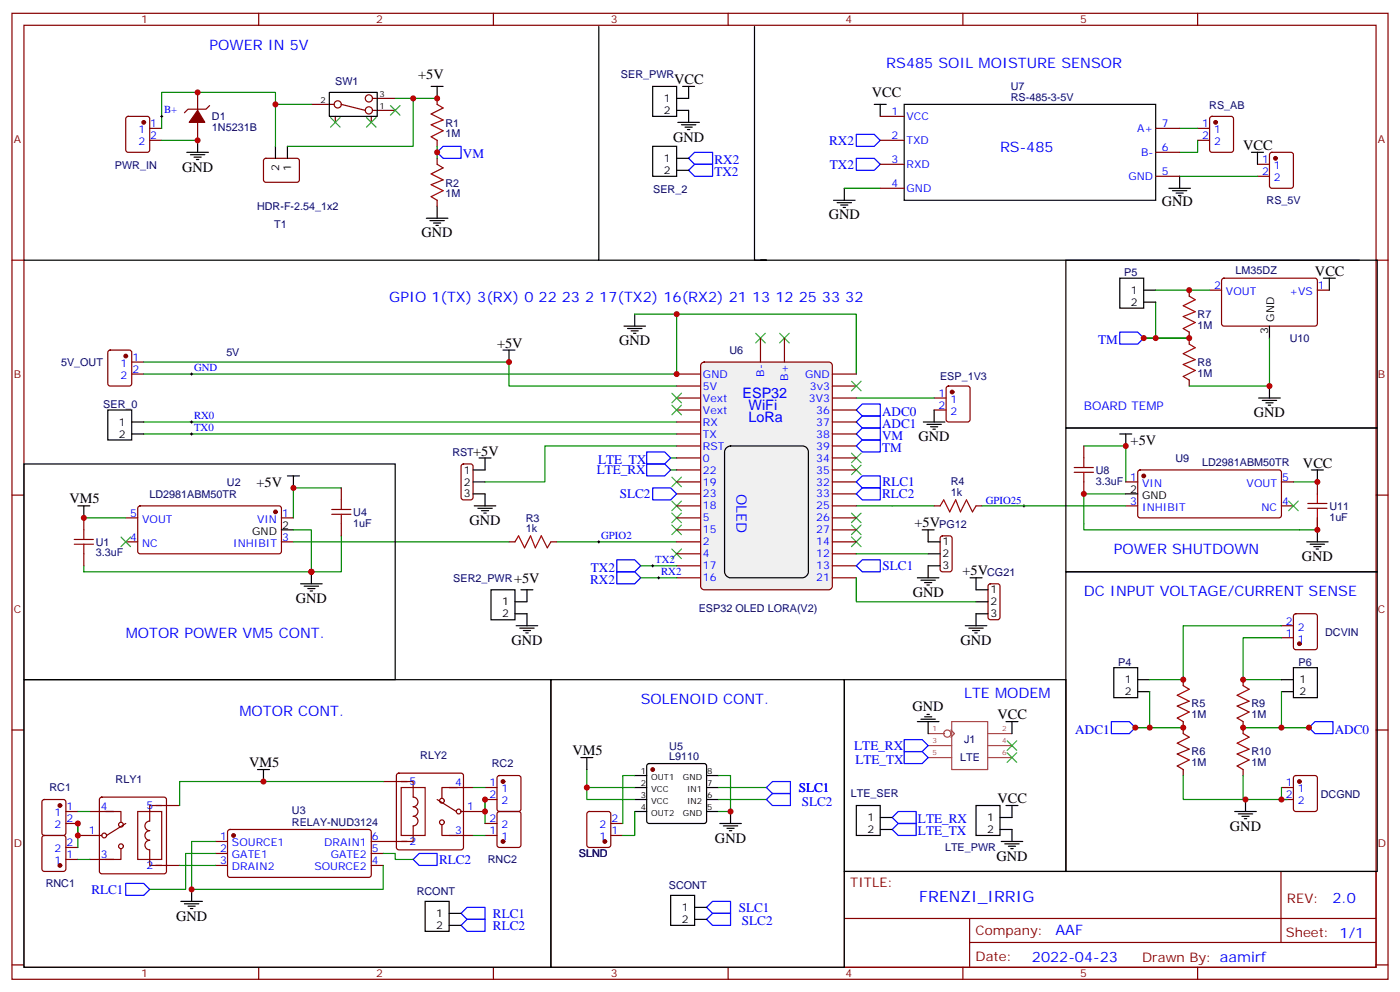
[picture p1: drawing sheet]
<svg xmlns="http://www.w3.org/2000/svg" width="412mm" height="292mm" viewBox="0 0 412 292" stroke-linecap="round" stroke-linejoin="round" font-family="sans-serif">
<g fill="none" stroke="#870000" stroke-width=".35">
<path d="M3.5 3.9h405.4v284.4h-405.4zM7.1 7.4h398.2v277.3h-398.2zM76.2 3.9v3.5M145.3 3.9v3.5M214.5 3.9v3.5M283.6 3.9v3.5M352.8 3.9v3.5M37.3 34.5l.4-.2h5.7l.6 .4 .1 9.4-.5 .7h-5.9l-.6-.4-.1-9.4zM44.1 37.8h3.5M352.8 37.8h3.5M356.5 34.5l.5-.2h5.7l.6 .4 .1 9.4-.5 .7h-5.9l-.6-.4-.1-9.4zM44.1 41.3h3.5"/>
<path d="M352.8 41.3h3.5M370.4 48.4h3.5M370.4 51.9h3.5M374.2 45l.4-.2h5.7l.6 .5 .1 9.4-.5 .7h-5.9l-.6-.4-.1-9.5zM3.5 76.6h3.6M405.3 76.6h3.6M32 103.3l.5-.3h5.6l.7 .5v9.4l-.5 .7h-5.8l-.7-.4-.1-9.4zM38.8 106.6h3.5M38.8 110.1h3.5M275.2 117.2h3.5M278.9 113.8l.5-.2h5.6l.7 .5 .1 9.4-.5 .7h-5.9l-.7-.4v-9.5zM136.1 136.8l.4-.2h2.1l.7 .4v9.4l-.4 .7h-2.4l-.6-.4-.1-9.4z"/>
<path d="M275.2 120.7h3.5M3.5 145.7h3.6M149.9 159.5h1.8M162.3 159.5h1.7M275.2 148.9h1.7M287.5 148.9h1.8M405.3 145.7h3.6M377.5 187.7h3.5M377.5 184.2h3.5M381.2 180.9l.5-.2h5.6l.7 .4 .1 9.4-.5 .7h-5.9l-.6-.4-.1-9.4zM3.5 214.9h3.6M348.5 200.1v1.7"/>
<path d="M348.5 212.4v3.5M366.2 200.1v1.7M366.2 212.4v3.5M405.3 214.9h3.6M173.1 239.1l.5-.2h5.6l.7 .4v9.4l-.4 .7h-5.9l-.7-.4v-9.4zM348.5 226.5v1.8M366.2 226.5v1.8M377.5 231.8h3.5M377.5 235.3h3.5M381.2 228.5l.5-.2h5.6l.7 .4 .1 9.5-.5 .6-5.9 .1-.6-.5-.1-9.4zM179.9 245.9h3.5M179.9 242.4h3.5"/>
<path d="M248.7 256.5h156.6v28.2h-156.6zM377.3 256.5v20.9M248.7 270.4h156.5M285.6 277.4h119.6M285.6 270.4v14.1M3.5 284h3.6M76.2 284.7v3.6M145.3 284.7v3.6M214.5 284.7v3.6M283.6 284.7v3.6M352.8 284.7v3.6M405.3 284h3.6"/>
</g>
<g fill="#870000" stroke="#870000" stroke-width=".35">
<circle cx="37" cy="104.8" r=".53"/>
<circle cx="42.3" cy="36" r=".53"/>
<circle cx="280.5" cy="115.4" r=".53"/>
<circle cx="375.7" cy="46.6" r=".53"/>
<circle cx="358.1" cy="36" r=".53"/>
<circle cx="192.3" cy="226.5" r=".53"/>
<circle cx="178.2" cy="247.7" r=".53"/>
<circle cx="382.8" cy="189.5" r=".53"/>
<circle cx="382.8" cy="230" r=".53"/>
</g>
<g fill="none" stroke="#000" stroke-width=".35">
<path d="M176.4 7.8v68.8h-169.3M222.2 7.8v68.8h178.2M127 25.4h3.5M128.8 25.4v3.6M199.7 36h6.3M200.7 36.7h4.3M201.8 37.4h2.1M202.5 38.1h.7M202.8 32.5v3.5M55 44.8h6.4M56.1 45.5h4.2M57.1 46.2h2.2"/>
<path d="M57.9 47h.7M58.2 41.3v3.5M125.6 64.2h6.3M126.6 64.9h4.3M127.7 65.7h2.1M128.4 66.4h.7M128.8 60.7v3.5M176.4 76.6h49.4h-1.8M183.8 96h6.3M184.9 96.7h4.2M185.9 97.4h2.1M186.6 98.1h.7"/>
<path d="M187 92.5v3.5M148.2 103h3.5M149.9 103v3.6M141.1 134.8h3.5M142.9 134.8v3.5h-3.6M272 124.2h6.3M273 124.9h4.3M274.1 125.6h2.1M274.8 126.3h.7M275.2 120.7v3.5M139.3 141.9h3.6M139.3 145.4h3.6v3.5"/>
<path d="M139.7 148.9h6.3M140.8 149.6h4.2M141.8 150.3h2.1M142.5 151h.7M187 228.3h3.5M187 231.8h3.5M187 235.3h3.5M187 238.9h3.5M190.7 225l.5-.2h16.2l.5 .2 .2 .5v16.2l-.2 .5-.5 .2h-16.2l-.5-.2-.2-.5v-16.2zM208.1 228.3h3.6M208.1 231.8h3.6M208.1 235.3h3.6"/>
<path d="M208.1 238.9h3.6M363.7 238.9h6.4M364.8 239.6h4.2M366.9 235.3v3.6M365.8 240.3h2.1M366.5 241h.7"/>
</g>
<g fill="none" stroke="#008700" stroke-width=".35">
<path d="M88.2 30.7h-7.1v-3.5h-33.5v10.6M47.6 41.3h10.6M187 92.5h12.3v17.6h-157M199.3 92.5h52.9v17.6M42.3 106.6h107.6v7h49.4M252.2 117.2h23M42.3 124.2h157M42.3 127.7h157M197.6 138.3h1.7M197.6 134.8h1.7M199.3 131.3h-38.8v10.6h-17.6M164 159.5h35.3"/>
<path d="M252.2 148.9h23M377.5 187.7h-11.3v12.4h11.3M172.9 226.5v5.3h14.1M172.9 231.8v3.5h14.1M187 228.3h-3.6v14.1M187 238.9v7h-3.6M377.5 231.8v3.5"/>
</g>
<g fill="none" stroke="#a64a4a" stroke-width=".35">
<path d="M273.4 215.9h4.8M273.4 219.5h6.9M280.1 214.9l1.1 1-1.1 1.1M280.3 212.4h10.6v14.1h-10.6zM291.2 215.9h6.9M291.2 219.5h6.9M273.4 223h6.9M291.2 223h6.9"/>
<circle cx="279" cy="215.9" r="1.06"/>
</g>
<g fill="none" stroke="#3c3" stroke-width=".35">
<path d="M222.6 98.1l2.8 2.8M225.4 98.1l-2.8 2.8M229.7 98.1l2.8 2.8M232.5 98.1l-2.8 2.8M250.8 133.4l2.8 2.8M250.8 136.9l2.8 2.8M253.6 133.4l-2.8 2.8M253.6 136.9l-2.8 2.8M197.9 147.5l2.8 2.8M197.9 151l2.8 2.8M197.9 154.6l2.8 2.8M197.9 140.4l2.8 2.9"/>
<path d="M200.7 147.5l-2.8 2.8M200.7 151l-2.8 2.8M200.7 154.6l-2.8 2.8M200.7 140.4l-2.8 2.9M250.8 151l2.8 2.8M250.8 154.6l2.8 2.8M250.8 158.1l2.8 2.8M253.6 151l-2.8 2.8M253.6 154.6l-2.8 2.8M253.6 158.1l-2.8 2.8M197.9 161.6l2.8 2.8M200.7 161.6l-2.8 2.8"/>
<path d="M296.7 218.1l2.8 2.8M299.5 218.1l-2.8 2.8M296.7 221.6l2.8 2.8M299.5 221.6l-2.8 2.8"/>
</g>
<path d="M204.6 44.8h5.3v3.6h-5.3l-1.8-1.8zM204.6 48.4h5.3v3.5h-5.3l-1.8-1.8zM254 118.9h5.3v3.5h-5.3l-1.8-1.7zM190.5 136.6h5.3l1.8 1.7-1.8 1.8h-5.3zM254 126h5.3v3.5h-5.3l-1.8-1.8zM254 122.4h5.3v3.6h-5.3l-1.8-1.8zM181.7 164.8h5.3l1.7 1.7-1.7 1.8h-5.3zM181.7 168.3h5.3l1.7 1.8-1.7 1.7h-5.3zM327.4 212.4h5.3l1.7 1.8-1.7 1.7h-5.3zM387.3 212.4h5.3v3.5h-5.3l-1.7-1.7zM208.1 270.6l1.8-1.7h5.3v3.5h-5.3zM208.1 267.1l1.8-1.8h5.3v3.6h-5.3z" fill="none" stroke="#00f" stroke-width=".35"/>
<path d="M47.3 34.3h.7M47.6 33.9v.7M56.1 110.1h.7M56.4 109.7v.8M56.1 124.2h.7M56.1 127.7h.7M56.4 123.9v.7M56.4 127.4v.7M176 159.5h.7M176.4 159.1v.7M301.3 148.9h.7M301.6 148.6v.7" fill="none" stroke="#000" stroke-width=".29"/>
<path d="M151.7 159.5l1.1-1.8 1.7 3.6 1.8-3.6 1.4 3.6 1.8-3.6 1.7 3.6 1.1-1.8M276.9 148.9l1.1-1.8 1.8 3.6 1.7-3.6 1.4 3.6 1.8-3.6 1.8 3.6 1-1.8M348.5 201.8l1.8 1.1-3.5 1.7 3.5 1.8-3.5 1.4 3.5 1.8-3.5 1.7 1.7 1.1M348.5 215.9l1.8 1.1-3.5 1.8 3.5 1.7-3.5 1.4 3.5 1.8-3.5 1.8 1.7 1M366.2 201.8l1.7 1.1-3.5 1.7 3.5 1.8-3.5 1.4 3.5 1.8-3.5 1.7 1.8 1.1M366.2 215.9l1.7 1.1-3.5 1.8 3.5 1.7-3.5 1.4 3.5 1.8-3.5 1.8 1.8 1" fill="none" stroke="#a10000" stroke-width=".35"/>
<path d="M206.6 107l.8-.4h36.7l.9 .4 .2 .6v64.9l-.5 .9-.6 .2h-36.7l-.8-.5-.2-.6v-64.9z" fill="#f0f0f0" stroke="#870000" stroke-width=".35"/>
<g fill="none" stroke="#870000" stroke-width=".35">
<path d="M58.2 27.2v5.3M58.2 36v5.3M61.7 31.1l-1 1h-5.3l-1.1 1.1M91.7 30.7h6.7M98.8 34.3v1.7M100.5 30.7l7.1 1.8M109.4 34.3v1.7M109.7 32.5h6.7M109.7 29h6.7M128.8 29v1.7M259.3 34.3h7M340.4 37.8h7.1"/>
<path d="M77.8 46.8l.5-.2 9.5 .1 .4 .6-.1 5.9-.6 .5-9.5-.1-.4-.6v-5.7zM128.8 41.3v1.8M128.8 46.6v1.8M128.8 58.9v1.8M259.3 41.3h7M259.3 48.4h7M259.3 55.4h7M340.4 51.9h7.1M340.4 44.8h7.1M224 99.5v7.1M231.1 99.5v7.1M350.3 85.4v1.8"/>
<path d="M350.3 97.8v3.5M356.3 85.4h3.5M360.1 82.1l.4-.2h27.1l.5 .7-.1 13-.7 .4-27-.1-.5-.6v-12.7zM388.1 85.4h3.5M199.3 110.1h7.1M199.3 113.6h7.1M199.3 117.2h7.1M245.2 110.1h7M245.2 113.6h7M245.2 117.2h7M350.3 111.9v1.7M199.3 120.7h7.1"/>
<path d="M199.3 124.2h7.1M199.3 127.7h7.1M199.3 131.3h7.1M199.3 134.8h7.1M199.3 138.3h7.1M245.2 120.7h7M245.2 124.2h7M245.2 127.7h7M245.2 131.3h7M245.2 134.8h7M245.2 138.3h7M319.3 131.3v3.5"/>
<path d="M335.4 138.5l.4-.2 41.2 .1 .5 .6-.1 13-.6 .4h-41.2l-.5-.7v-12.7zM24.7 152.4v3.6M37 152.4h3.6M37 159.5h3.6M40.8 149.1l.5-.2 41.2 .1 .4 .6-.1 13-.6 .4h-41.2l-.4-.7v-12.7zM82.9 152.4h3.5M82.9 159.5h3.5M100.5 143.6v3.5M100.5 154.2v3.5M199.3 141.9h7.1M199.3 145.4h7.1M199.3 148.9h7.1"/>
<path d="M199.3 152.4h7.1M199.3 156h7.1M199.3 159.5h7.1M245.2 141.9h7M245.2 145.4h7M245.2 148.9h7M245.2 152.4h7M245.2 156h7M245.2 159.5h7M277.2 157.9l.4-.2h2.2l.6 .5 .1 9.4-.5 .7h-2.4l-.6-.5-.1-9.4zM319.3 141.9v3.5M331.6 141.9h3.5"/>
<path d="M331.6 148.9h3.5M377.5 141.9h3.5M377.5 148.9h3.5M388.1 141.9v3.5M388.1 152.4v3.6M24.7 163v3.5M199.3 163h7.1M199.3 166.5h7.1M199.3 170.1h7.1M245.2 163h7M245.2 166.5h7M245.2 170.1h7"/>
<path d="M291.3 172l.4-.2h2.2l.6 .5 .1 9.4-.5 .7h-2.4l-.6-.4-.1-9.5zM12.6 235.5l.5-.2h5.6l.6 .5 .1 9.4-.5 .7h-5.8l-.7-.4-.1-9.5zM19.4 238.9h3.5M26.5 238.9h7M29.5 234.8l.5-.2h18.3l.5 .2 .2 .5v21.2l-.2 .5-.5 .2h-18.3l-.5-.2-.2-.5v-21.2zM31 238.9h4.6v3.1M45.9 237.1h7M47.6 237.1h-3.5v4.6a1.41 1.41 0 0 0-1.4 1.4 1.41 1.41 0 0 0 1.4 1.4 1.41 1.41 0 0 0-1.4 1.4 1.41 1.41 0 0 0 1.4 1.4 1.41 1.41 0 0 0-1.4 1.4 1.41 1.41 0 0 0 1.4 1.5v4.5h3.5M112.9 230h7M117 227.8l.5-.2h18.3l.5 .2 .2 .5v21.1l-.2 .5-.5 .3h-18.3l-.5-.3-.2-.5v-21.1zM118.2 230h3.5v4.6a1.41 1.41 0 0 1 1.4 1.4 1.41 1.41 0 0 1-1.4 1.5 1.41 1.41 0 0 1 1.4 1.4 1.41 1.41 0 0 1-1.4 1.4 1.41 1.41 0 0 1 1.4 1.4 1.41 1.41 0 0 1-1.4 1.4v4.6h-3.5M128.8 235.3l5.6 3.6"/>
<path d="M132.3 231.8h7M134.8 231.8h-4.6v3.2M135.8 238.9h7.1M142.9 231.8h3.5M142.9 235.3h3.5M146.6 239.1l.5-.2h5.7l.6 .4 .1 9.4-.5 .7h-5.9l-.6-.4-.1-9.4zM146.6 228.5l.5-.2h5.7l.6 .4 .1 9.5-.5 .6-5.9 .1-.6-.5-.1-9.4zM12.6 246.1l.5-.2h5.6l.6 .5 .1 9.4-.5 .6-5.8 .1-.7-.5-.1-9.4zM19.4 253h3.5M19.4 242.4h3.5M19.4 249.4h3.5M22.9 245.9h7.1"/>
<path d="M26.5 253h7M35.6 249.8v3.2h-4.6M37 242.4l-5.6 3.5M45.9 254.7h7M63.5 247.7h3.5M63.5 251.2h3.5M63.5 254.7h3.5M67.3 244.4l.4-.2h41.2l.5 .7-.1 12.9-.6 .5-41.2-.1-.5-.6v-12.7zM109.4 247.7h10.5M109.4 251.2h3.5M109.4 254.7h3.5M130.2 242.7v3.2h4.6"/>
<path d="M132.3 245.9h7M142.9 245.9h3.5M142.9 242.4h3.5"/>
<circle cx="99.5" cy="30.7" r="1.06"/>
<circle cx="108.7" cy="29" r="1.06"/>
<circle cx="108.7" cy="32.5" r="1.06"/>
<circle cx="130.2" cy="235.7" r=".71"/>
<circle cx="135.1" cy="238.9" r=".71"/>
<circle cx="30.7" cy="245.9" r=".71"/>
<circle cx="35.6" cy="242.7" r=".71"/>
<circle cx="35.6" cy="249.1" r=".71"/>
<circle cx="130.2" cy="242" r=".71"/>
</g>
<g fill="none" stroke="#000" stroke-width=".35">
<path d="M97 27.2h14.1v7.1h-14.1zM192.3 25.4h7v8.9h-7zM199.3 32.5h3.5M201.1 25.4h3.5M202.8 25.4v3.6h-3.5M257.5 30.7h3.6M259.3 30.7v3.6M266.3 30.7h74.1v28.2h-74.1zM81.1 43.1v3.5M84.7 43.1v3.5M192.3 43.1h7v8.8h-7zM199.3 46.6h3.5"/>
<path d="M199.3 50.1h3.5M245.5 58.9h6.4M246.6 59.7h4.2M248.7 55.4v3.5M344.3 55.4h6.4M345.4 56.1h4.2M346.4 56.8h2.1M347.1 57.5h.7M347.5 51.9v3.5M368.7 44.8h3.5M370.4 44.8v3.6M247.6 60.4h2.2"/>
<path d="M248.4 61.1h.7M314 76.6h91.7v49.4h-91.7zM329.8 81.9h7.1v8.8h-7.1zM336.9 85.4h3.5M336.9 88.9h3.5M373.9 96v3.5M389.8 81.9h3.5M391.6 81.9v3.5M370.8 117.2h6.3M371.8 117.9h4.3M372.9 118.6h2.1M373.6 119.3h.7"/>
<path d="M373.9 113.6v3.6M7.1 136.6h109.3v63.5h-109.3zM31.7 120.7h7.1v8.8h-7.1zM38.8 127.7h3.5M38.8 124.2h3.5M214 131.8l1.2-.5h21.2a1.76 1.76 0 0 1 1.7 1.7v35.3a1.89 1.89 0 0 1-1.7 1.8h-21.2a1.89 1.89 0 0 1-1.8-1.8v-35.3zM314 126h91.7v42.3h-91.7zM329.8 127.7h3.6M331.6 127.7v3.6M386.3 138.3h3.5M388.1 138.3v3.6M22.9 148.9h3.6"/>
<path d="M24.7 148.9v3.5M82.9 156h3.5M84.7 140.1h3.5M86.4 140.1v3.5M271.6 156h3.6M273.4 156v3.5h3.5M331.6 145.4h3.5M384.9 159.5h6.3M388.1 156v3.5M88.5 171.8h6.4M89.6 172.5h4.2M90.7 173.2h2.1"/>
<path d="M91.4 174h.7M91.7 168.3v3.5M144.6 173.6h7.1v8.8h-7.1zM153.5 173.6h3.5M155.2 173.6v3.5h-3.5M270.2 170.1h6.4M271.3 170.8h4.2M272.3 171.5h2.2M273 172.2h.8M273.4 163h3.5M276.9 166.5h-3.5v3.6M285.8 170.1h3.5"/>
<path d="M287.5 170.1v3.5h3.5M287.5 177.1h3.5M314 168.3h91.7v88.2h-91.7zM385.9 160.2h4.3M387 160.9h2.1M387.7 161.6h.7M151.7 180.7h3.5v3.5M152 184.2h6.4M153.1 184.9h4.2M154.2 185.6h2.1M154.9 186.3h.7M284.3 184.2h6.4"/>
<path d="M285.4 184.9h4.2M286.5 185.6h2.1M287.2 186.3h.7M291 180.7h-3.5v3.5M328.1 196.5h7v8.9h-7zM381 196.5h7.1v8.9h-7.1zM7.1 200.1h155.2v84.6h-155.2zM162.3 200.1h86.4v84.6h-86.4zM248.7 200.1h65.3v56.4h-65.3zM270.2 212.4h6.4M271.3 211.7h4.2M272.3 211h2.2"/>
<path d="M273 210.3h.8M273.4 212.4v3.5M296.3 212.4h3.6M298.1 212.4v3.5M335.1 200.1h3.6M335.1 203.6h3.6M377.5 200.1h3.5M377.5 203.6h3.5M75.8 226.5h3.6M77.6 226.5v3.5M171.1 223h3.5M172.9 223v3.5"/>
<path d="M215.2 238.9v3.5M252.2 237.1h7.1v8.8h-7.1zM287.5 237.1h7.1v8.8h-7.1zM296.3 237.1h3.6M298.1 237.1v3.5h-3.5M212 242.4h6.4M213.1 243.1h4.2M214.1 243.8h2.2M214.8 244.5h.7M259.3 240.6h3.5M259.3 244.2h3.5M294.6 244.2h3.5v3.5"/>
<path d="M294.9 247.7h6.4M296 248.4h4.2M297 249.1h2.2M297.7 249.8h.7M53.3 265.3h6.3M54.3 266h4.3M55.4 266.7h2.1M56.1 267.4h.7M56.4 261.8v3.5M125.2 265.3h7.1v8.8h-7.1zM132.3 268.9h3.5M132.3 272.4h3.5"/>
<path d="M197.6 263.6h7v8.8h-7zM204.6 267.1h3.5M204.6 270.6h3.5"/>
</g>
<g fill="#870000" stroke="#870000" stroke-width=".35">
<path d="M58.2 32.5l2.1 3.5h-4.6z"/>
<circle cx="68.8" cy="245.9" r=".53"/>
<circle cx="336.9" cy="140.1" r=".53"/>
<circle cx="81.1" cy="150.7" r=".53"/>
<circle cx="17.6" cy="237.1" r=".53"/>
<circle cx="17.6" cy="254.7" r=".53"/>
<circle cx="148.2" cy="247.7" r=".53"/>
<circle cx="148.2" cy="230" r=".53"/>
</g>
<g fill="none" stroke="#00f" stroke-width=".35">
<path d="M252.2 39.5h5.3l1.8 1.8-1.8 1.8h-5.3zM130.5 43.1h5.3v3.5h-5.3l-1.7-1.8zM252.2 46.6h5.3l1.8 1.8-1.8 1.7h-5.3zM329.8 97.8h5.3l1.8 1.7-1.8 1.8h-5.3zM190.5 133h5.3l1.8 1.8-1.8 1.8h-5.3zM254 129.5h5.3v3.5h-5.3l-1.8-1.7zM192.3 143.6h5.3l1.7 1.8-1.7 1.7h-5.3zM254 143.6h5.3v3.5h-5.3l-1.8-1.7zM254 140.1h5.3v3.5h-5.3l-1.8-1.7zM254 164.8h5.3v3.5h-5.3l-1.8-1.8zM266.3 217.7h5.3l1.8 1.8-1.8 1.7h-5.3zM227.5 230h5.3v3.6h-5.3l-1.7-1.8z"/>
<path d="M227.5 233.6h5.3v3.5h-5.3l-1.7-1.8zM264.6 238.9h5.3v3.5h-5.3l-1.8-1.8zM266.3 221.2h5.3l1.8 1.8-1.8 1.8h-5.3zM123.5 251.2h5.3v3.5h-5.3l-1.8-1.7zM262.8 244.2l1.8-1.8h5.3v3.5h-5.3zM37 260h5.3l1.8 1.8-1.8 1.8h-5.3zM137.6 267.1h5.3v3.5h-5.3l-1.8-1.7zM137.6 270.6h5.3v3.5h-5.3l-1.8-1.7z"/>
</g>
<g fill="none" stroke="#a10000" stroke-width=".35">
<path d="M128.8 30.7l1.7 1.1-3.5 1.7 3.5 1.8-3.5 1.4 3.5 1.8-3.5 1.8 1.8 1M128.8 48.4l1.7 1-3.5 1.8 3.5 1.8-3.5 1.4 3.5 1.7-3.5 1.8 1.8 1M350.3 87.2l1.8 1-3.6 1.8 3.6 1.8-3.6 1.4 3.6 1.7-3.6 1.8 1.8 1.1M350.3 101.3l1.8 1-3.6 1.8 3.6 1.8-3.6 1.4 3.6 1.7-3.6 1.8 1.8 1.1M316.4 137.6h5.7M316.4 139h5.7M319.3 134.8v2.8M319.3 139v2.9M21.9 158.8h5.6M24.7 156v2.8M97.7 150h5.7M97.7 151.4h5.7"/>
<path d="M100.5 147.1v2.9M100.5 151.4v2.8M385.2 148.2h5.7M385.2 149.6h5.7M388.1 145.4v2.8M388.1 149.6v2.8M21.9 160.2h5.6M24.7 160.2v2.8"/>
</g>
<g fill="none" stroke="#008700" stroke-width=".35">
<path d="M81.1 30.7v12.4M88.2 30.7h3.5M116.4 29h12.4M121.7 29v14.1h-37M347.5 37.8h5.3M128.8 43.1v3.5M248.7 55.4h10.6M347.5 51.9h22.9M352.8 41.3v3.5h-5.3M336.9 99.5h13.4M340.4 85.4h15.9M340.4 88.9v10.6"/>
<path d="M373.9 99.5v14.1h-23.6M319.3 131.3h12.3v10.6M24.7 152.4h12.3M86.4 156h5.3v12.3h-67v-1.8M86.4 159.5h63.5M100.5 143.6h-14.1v8.8M100.5 157.7v10.6h-8.8M289.3 148.9h42.3M331.6 145.4h-12.3v10.6h68.8v-3.6M381 141.9h7.1M188.7 166.5h10.6M188.7 170.1h10.6"/>
<path d="M252.2 170.1v7h35.3M252.2 163h21.2M377.5 184.2h-29v15.9h-9.8M334.4 214.2h14.1M338.7 203.6v10.6M366.2 214.2h19.4M377.5 203.6v10.6M22.9 238.9h3.6M112.9 230h-60v7.1M139.3 231.8h3.6M142.9 235.3v7.1M211.7 228.3h3.5v10.6h-3.5"/>
<path d="M211.7 231.8h14.1M211.7 235.3h14.1M348.5 228.3v7h30.7M366.2 228.3v7h.7M22.9 242.4v7M22.9 253h3.6M52.9 254.7h10.6M63.5 247.7h-7.1v14.1h56.5v-7.1M63.5 251.2h-8.8v10.6h-10.6M112.9 251.2h3.5v1.8h5.3M139.3 245.9h3.6"/>
</g>
<path d="M40.6 238.9h7v14.1h-7zM118.2 231.8h7v14.1h-7z" fill="none" stroke="#870f00" stroke-width=".35"/>
<g fill="none" stroke="#3c3" stroke-width=".35">
<path d="M97.4 34.6l2.8 2.8M100.2 34.6l-2.8 2.8M107.9 34.6l2.9 2.8M110.8 34.6l-2.9 2.8M115 31.1l2.8 2.8M117.8 31.1l-2.8 2.8M197.9 119.3l2.8 2.8M197.9 115.7l2.8 2.9M200.7 119.3l-2.8 2.8M200.7 115.7l-2.8 2.9M250.8 112.2l2.8 2.8M253.6 112.2l-2.8 2.8"/>
<path d="M35.6 158.1l2.9 2.8M38.5 158.1l-2.9 2.8M379.6 147.5l2.8 2.8M382.4 147.5l-2.8 2.8"/>
</g>
<path d="M191.9 166.5h.7M192.3 166.2v.7M193.7 170.1h.7M194 169.7v.7" fill="none" stroke="#000" stroke-width=".29"/>
<g fill="#c00">
<circle cx="149.9" cy="106.6" r=".88"/>
<circle cx="199.3" cy="92.5" r=".88"/>
<circle cx="172.9" cy="231.8" r=".88"/>
<circle cx="377.5" cy="235.3" r=".88"/>
<circle cx="348.5" cy="214.2" r=".88"/>
<circle cx="366.2" cy="214.2" r=".88"/>
<circle cx="199.3" cy="110.1" r=".88"/>
<circle cx="334.4" cy="214.2" r=".88"/>
<circle cx="385.6" cy="214.2" r=".88"/>
<circle cx="377.5" cy="214.2" r=".88"/>
<circle cx="366.2" cy="200.1" r=".88"/>
<circle cx="338.7" cy="214.2" r=".88"/>
<circle cx="348.5" cy="200.1" r=".88"/>
<circle cx="366.9" cy="235.3" r=".88"/>
<circle cx="340.4" cy="99.5" r=".88"/>
<circle cx="350.3" cy="99.5" r=".88"/>
<circle cx="350.3" cy="85.4" r=".88"/>
<circle cx="336.9" cy="99.5" r=".88"/>
<circle cx="56.4" cy="261.8" r=".88"/>
<circle cx="77.6" cy="230" r=".88"/>
<circle cx="22.9" cy="245.9" r=".88"/>
<circle cx="22.9" cy="242.4" r=".88"/>
<circle cx="142.9" cy="235.3" r=".88"/>
<circle cx="142.9" cy="238.9" r=".88"/>
<circle cx="331.6" cy="131.3" r=".88"/>
<circle cx="388.1" cy="156" r=".88"/>
<circle cx="86.4" cy="143.6" r=".88"/>
<circle cx="91.7" cy="168.3" r=".88"/>
<circle cx="128.8" cy="29" r=".88"/>
<circle cx="128.8" cy="44.8" r=".88"/>
<circle cx="373.9" cy="113.6" r=".88"/>
<circle cx="121.7" cy="29" r=".88"/>
<circle cx="58.2" cy="41.3" r=".88"/>
<circle cx="58.2" cy="27.2" r=".88"/>
<circle cx="81.1" cy="30.7" r=".88"/>
<circle cx="24.7" cy="152.4" r=".88"/>
<circle cx="319.3" cy="145.4" r=".88"/>
<circle cx="388.1" cy="141.9" r=".88"/>
<circle cx="215.2" cy="238.9" r=".88"/>
</g>
<text font-size="4.6" fill="#00f" x="270.8" y="265.5">FRENZI_IRRIG</text>
<g font-size="4.2" fill="#00f">
<text x="61.7" y="14.9">POWER IN 5V</text>
<text x="261.1" y="20.1">RS485 SOIL MOISTURE SENSOR</text>
<text x="294.6" y="44.8">RS-485</text>
<text x="114.7" y="88.9">GPIO 1(TX) 3(RX) 0 22 23 2 17(TX2) 16(RX2) 21 13 12 25 33 32</text>
<text x="218.7" y="117.2">ESP32</text>
<text x="220.5" y="124.2">LoRa</text>
<text x="220.5" y="120.7">WiFi</text>
<text x="217" y="145.4" transform="rotate(90 217 145.4)">OLED</text>
<text x="328.1" y="163">POWER SHUTDOWN</text>
<text x="319.3" y="175.4">DC INPUT VOLTAGE/CURRENT SENSE</text>
<text x="37" y="187.7">MOTOR POWER VM5 CONT.</text>
<text x="188.7" y="207.1">SOLENOID CONT.</text>
<text x="284" y="205.4">LTE MODEM</text>
<text x="70.6" y="210.6">MOTOR CONT.</text>
<text x="392.5" y="265.8">2.0</text>
<text x="310.9" y="275.3">AAF</text>
<text x="304" y="283.1">2022-04-23</text>
</g>
<g font-size="4.2">
<text x="123.2" y="23.4">+5V</text>
<text x="198.6" y="24.7">VCC</text>
<text x="256.8" y="28.6">VCC</text>
<text x="198.3" y="41.7">GND</text>
<text x="366.2" y="44.1">VCC</text>
<text x="53.6" y="50.5">GND</text>
<text x="244.1" y="64.6">GND</text>
<text x="342.2" y="60.7">GND</text>
<text x="124.2" y="69.9">GND</text>
<text x="387.3" y="81.2">VCC</text>
<text x="182.4" y="101.6">GND</text>
<text x="146.4" y="102.3">+5V</text>
<text x="369.4" y="122.8">GND</text>
<text x="270.6" y="129.9">GND</text>
<text x="333" y="130.9">+5V</text>
<text x="139.3" y="134.1">+5V</text>
<text x="383.8" y="137.6">VCC</text>
<text x="75.6" y="143.3">+5V</text>
<text x="20.5" y="148.2">VM5</text>
<text x="138.3" y="154.6">GND</text>
<text x="269.4" y="155.3">+5V</text>
<text x="383.5" y="165.1">GND</text>
<text x="151.4" y="171.6">+5V</text>
<text x="283.5" y="169.4">+5V</text>
<text x="87.1" y="177.5">GND</text>
<text x="268.8" y="175.7">GND</text>
<text x="150.6" y="189.8">GND</text>
<text x="283" y="189.8">GND</text>
<text x="268.8" y="209.3">GND</text>
<text x="293.9" y="211.7">VCC</text>
<text x="73.4" y="225.8">VM5</text>
<text x="168.6" y="222.3">VM5</text>
<text x="293.9" y="236.4">VCC</text>
<text x="362.3" y="244.5">GND</text>
<text x="210.6" y="248">GND</text>
<text x="293.5" y="253.3">GND</text>
<text x="51.9" y="271">GND</text>
</g>
<g font-size="3.9" fill="#00f">
<text x="136.3" y="46.6">VM</text>
<text x="244.2" y="42.6">RX2</text>
<text x="210.4" y="48.4">RX2</text>
<text x="210.4" y="51.9">TX2</text>
<text x="244.4" y="49.6">TX2</text>
<text x="323.5" y="101.3">TM</text>
<text x="259.8" y="122.4">ADC0</text>
<text x="259.8" y="126">ADC1</text>
<text x="259.8" y="129.5">VM</text>
<text x="176.2" y="136.6">LTE_TX</text>
<text x="259.8" y="133">TM</text>
<text x="175.8" y="139.6">LTE_RX</text>
<text x="260" y="143.1">RLC1</text>
<text x="182.6" y="146.6">SLC2</text>
<text x="259.9" y="146.7">RLC2</text>
<text x="260" y="167.8">SLC1</text>
<text x="173.9" y="171.8">RX2</text>
<text x="174" y="168.3">TX2</text>
<text x="316.8" y="215.9">ADC1</text>
<text x="393.2" y="215.9">ADC0</text>
<text x="251.6" y="220.7">LTE_RX</text>
<text x="252" y="224.8">LTE_TX</text>
<text x="235.3" y="233.1">SLC1</text>
<text x="236.2" y="237.1">SLC2</text>
<text x="270.4" y="245.9">LTE_TX</text>
<text x="270.4" y="242.4">LTE_RX</text>
<text x="129.3" y="254.3">RLC2</text>
<text x="26.9" y="263.1">RLC1</text>
<text x="217.6" y="268.4">SLC1</text>
<text x="145.2" y="270.2">RLC1</text>
<text x="145.2" y="273.7">RLC2</text>
<text x="218.5" y="272.4">SLC2</text>
</g>
<g font-size="3.9" fill="#800">
<text x="250.5" y="261.1">TITLE:</text>
<text x="379.1" y="265.8">REV:</text>
<text x="287.4" y="275.3">Company:</text>
<text x="378.7" y="275.9">Sheet: 1/1</text>
<text x="287.4" y="283">Date:</text>
<text x="336.4" y="283.1">Draw</text>
<text x="346.6" y="283.1">n By: aamirf</text>
</g>
<text font-size="3.5" fill="#00f" x="319.3" y="120.7">BOARD TEMP</text>
<g font-size="3.2" fill="#800">
<text x="41.6" y="6.9">1</text>
<text x="110.8" y="6.9">2</text>
<text x="179.9" y="6.9">3</text>
<text x="249.1" y="6.9">4</text>
<text x="318.2" y="6.9">5</text>
<text x="4.1" y="42">A</text>
<text x="405.9" y="42">A</text>
<text x="4.1" y="111.2">B</text>
<text x="405.9" y="111.2">B</text>
<text x="4.1" y="180.3">C</text>
<text x="405.9" y="180.3">C</text>
<text x="4.1" y="249.4">D</text>
<text x="405.9" y="249.4">D</text>
<text x="41.6" y="287.7">1</text>
<text x="110.8" y="287.7">2</text>
<text x="179.9" y="287.7">3</text>
<text x="249.1" y="287.7">4</text>
<text x="318.2" y="287.7">5</text>
</g>
<g font-size="3.2" fill="#000080">
<text x="182.9" y="23">SER_PWR</text>
<text x="98.7" y="24.9">SW1</text>
<text x="297.8" y="29.6">RS-485-3-5V</text>
<text x="297.8" y="26.4">U7</text>
<text x="62.4" y="35.5">D1</text>
<text x="356.2" y="31.9">RS_AB</text>
<text x="62.4" y="38.5">1N5231B</text>
<text x="131.2" y="40.3">1M</text>
<text x="131.2" y="37.3">R1</text>
<text x="33.9" y="49.6">PWR_IN</text>
<text x="131.2" y="58">1M</text>
<text x="131.2" y="54.9">R2</text>
<text x="192.4" y="56.7">SER_2</text>
<text x="75.7" y="61.8">HDR-F-2.54_1x2</text>
<text x="373.1" y="60.1">RS_5V</text>
<text x="80.8" y="67.1">T1</text>
<text x="331.2" y="81.3">P5</text>
<text x="364" y="80.7">LM35DZ</text>
<text x="352.8" y="93.6">R7</text>
<text x="352.8" y="96.8">1M</text>
<text x="380" y="100.6">U10</text>
<text x="18" y="107.7">5V_OUT</text>
<text x="66.7" y="104.8">5V</text>
<text x="214.9" y="104.3">U6</text>
<text x="352.8" y="107.7">R8</text>
<text x="276.9" y="111.9">ESP_1V3</text>
<text x="352.8" y="110.9">1M</text>
<text x="30.4" y="120.1">SER_0</text>
<text x="133.2" y="134.3">RST</text>
<text x="346.2" y="136">U9</text>
<text x="354.1" y="137.2">LD2981ABM50TR</text>
<text x="66.8" y="143.1">U2</text>
<text x="280.1" y="142.9">R4</text>
<text x="322.8" y="142.6">3.3uF</text>
<text x="322.8" y="139.5">U8</text>
<text x="44" y="146.6">LD2981ABM50TR</text>
<text x="280.1" y="146.1">1k</text>
<text x="104.1" y="155">1uF</text>
<text x="104.1" y="151.8">U4</text>
<text x="154.9" y="153.6">R3</text>
<text x="276.7" y="155.5">PG12</text>
<text x="391.6" y="153.2">1uF</text>
<text x="391.6" y="150">U11</text>
<text x="28.2" y="160.6">U1</text>
<text x="154.9" y="156.7">1k</text>
<text x="28.2" y="163.8">3.3uF</text>
<text x="133.5" y="171.2">SER2_PWR</text>
<text x="290.8" y="169.6">CG21</text>
<text x="205.8" y="180.1">ESP32 OLED LORA(V2)</text>
<text x="390.4" y="187.2">DCVIN</text>
<text x="329.4" y="196">P4</text>
<text x="382.5" y="196">P6</text>
<text x="351" y="208.2">R5</text>
<text x="368.7" y="208.2">R9</text>
<text x="351" y="211.5">1M</text>
<text x="368.7" y="211.5">1M</text>
<text x="197.1" y="220.7">U5</text>
<text x="284" y="218.8">J1</text>
<text x="123.8" y="223.5">RLY2</text>
<text x="144.9" y="225.9">RC2</text>
<text x="197.1" y="223.7">L9110</text>
<text x="282.9" y="224.1">LTE</text>
<text x="351" y="225.6">1M</text>
<text x="351" y="222.4">R6</text>
<text x="368.7" y="225.6">1M</text>
<text x="368.7" y="222.4">R10</text>
<text x="14.6" y="232.9">RC1</text>
<text x="34.1" y="230.5">RLY1</text>
<text x="86" y="239.7">U3</text>
<text x="250.6" y="234.7">LTE_SER</text>
<text x="389.1" y="234.8">DCGND</text>
<text x="86" y="243">RELAY-NUD3124</text>
<text x="278.4" y="250.6">LTE_PWR</text>
<text x="143.7" y="254.1">RNC2</text>
<text x="170.5" y="252.4">SLND</text>
<text x="13.5" y="261.2">RNC1</text>
<text x="122.8" y="263.6">RCONT</text>
<text x="197" y="261.8">SCONT</text>
</g>
<g font-size="3.2" fill="#00f">
<text x="48.3" y="33.4">B+</text>
<text x="262.6" y="33.9">1</text>
<text x="267.1" y="35.3">VCC</text>
<text x="40.8" y="39.2">1</text>
<text x="44.3" y="37.4">1</text>
<text x="44.3" y="41">2</text>
<text x="262.6" y="41">2</text>
<text x="335" y="38.8">A+</text>
<text x="342.2" y="37.4">7</text>
<text x="354.1" y="37.4">1</text>
<text x="354.1" y="41">2</text>
<text x="357.6" y="39.2">1</text>
<text x="40.8" y="42.7">2</text>
<text x="267.1" y="42.4">TXD</text>
<text x="336.1" y="45.9">B-</text>
<text x="342.2" y="44.5">6</text>
<text x="357.6" y="42.7">2</text>
<text x="262.6" y="48">3</text>
<text x="267.1" y="49.4">RXD</text>
<text x="332.4" y="53">GND</text>
<text x="342.2" y="51.5">5</text>
<text x="371.8" y="48">1</text>
<text x="371.8" y="51.5">2</text>
<text x="375.2" y="49.8">1</text>
<text x="375.2" y="53.3">2</text>
<text x="262.6" y="55.1">4</text>
<text x="267.1" y="56.5">GND</text>
<text x="357.6" y="85.1">2</text>
<text x="361.1" y="86.8">VOUT</text>
<text x="379.8" y="86.8">+VS</text>
<text x="388.2" y="85.1">1</text>
<text x="35.5" y="108">1</text>
<text x="39" y="106.2">1</text>
<text x="35.5" y="111.5">2</text>
<text x="39" y="109.7">2</text>
<text x="57.1" y="109.2">GND</text>
<text x="207.1" y="111.2">GND</text>
<text x="225.1" y="110.9" transform="rotate(-90 225.1 110.9)">B-</text>
<text x="232.1" y="112.1" transform="rotate(-90 232.1 112.1)">B+</text>
<text x="237.2" y="111.2">GND</text>
<text x="207.1" y="114.7">5V</text>
<text x="207.1" y="118.2">Vext</text>
<text x="238.3" y="118.2">3V3</text>
<text x="238.6" y="114.7">3v3</text>
<text x="276.5" y="116.8">1</text>
<text x="280" y="118.6">1</text>
<text x="57.1" y="123.3">RX0</text>
<text x="207.1" y="121.7">Vext</text>
<text x="207.1" y="125.3">RX</text>
<text x="240.4" y="121.7">36</text>
<text x="240.4" y="125.3">37</text>
<text x="276.5" y="120.3">2</text>
<text x="280" y="122.1">2</text>
<text x="57.1" y="126.9">TX0</text>
<text x="207.1" y="128.8">TX</text>
<text x="240.4" y="128.8">38</text>
<text x="207.1" y="132.3">RST</text>
<text x="207.1" y="135.9">0</text>
<text x="240.4" y="132.3">39</text>
<text x="240.4" y="135.9">34</text>
<text x="207.1" y="142.9">19</text>
<text x="207.1" y="139.4">22</text>
<text x="240.4" y="139.4">35</text>
<text x="240.4" y="142.9">32</text>
<text x="332.9" y="141.5">1</text>
<text x="336.4" y="143.3">VIN</text>
<text x="367.2" y="143.3">VOUT</text>
<text x="377.6" y="141.5">5</text>
<text x="207.1" y="150">18</text>
<text x="207.1" y="146.4">23</text>
<text x="240.4" y="146.4">33</text>
<text x="240.4" y="150">25</text>
<text x="290.4" y="148.2">GPIO25</text>
<text x="332.9" y="148.6">3</text>
<text x="377.6" y="148.6">4</text>
<text x="38.4" y="152.1">5</text>
<text x="41.9" y="153.8">VOUT</text>
<text x="75.7" y="153.8">VIN</text>
<text x="83.1" y="152.1">1</text>
<text x="207.1" y="153.5">5</text>
<text x="240.4" y="153.5">26</text>
<text x="336.4" y="150.3">INHIBIT</text>
<text x="371.6" y="150.3">NC</text>
<text x="38.4" y="159.1">4</text>
<text x="41.9" y="160.9">NC</text>
<text x="68.7" y="160.9">INHIBIT</text>
<text x="83.1" y="159.1">3</text>
<text x="177.1" y="158.6">GPIO2</text>
<text x="207.1" y="160.5">2</text>
<text x="207.1" y="157">15</text>
<text x="240.4" y="157">27</text>
<text x="240.4" y="160.5">14</text>
<text x="193" y="165.7">TX2</text>
<text x="207.1" y="167.6">17</text>
<text x="207.1" y="164.1">4</text>
<text x="240.4" y="164.1">12</text>
<text x="240.4" y="167.6">13</text>
<text x="194.7" y="169.2">RX2</text>
<text x="207.1" y="171.1">16</text>
<text x="240.4" y="171.1">21</text>
<text x="378.8" y="183.8">2</text>
<text x="382.3" y="185.6">2</text>
<text x="378.8" y="187.4">1</text>
<text x="382.3" y="189.1">1</text>
<text x="120.6" y="231.1">5</text>
<text x="134.1" y="231.5">4</text>
<text x="144.2" y="231.5">1</text>
<text x="147.7" y="233.2">1</text>
<text x="378.8" y="231.5">1</text>
<text x="382.3" y="233.2">1</text>
<text x="19.6" y="238.5">1</text>
<text x="29.7" y="238.5">4</text>
<text x="43.1" y="238.2">5</text>
<text x="137.6" y="238.5">1</text>
<text x="144.2" y="235">2</text>
<text x="147.7" y="236.7">2</text>
<text x="378.8" y="235">2</text>
<text x="382.3" y="236.7">2</text>
<text x="16.1" y="240.3">1</text>
<text x="16.1" y="243.8">2</text>
<text x="19.6" y="242">2</text>
<text x="26.2" y="245.6">1</text>
<text x="134.1" y="245.6">3</text>
<text x="144.2" y="245.6">1</text>
<text x="144.2" y="242">2</text>
<text x="147.7" y="243.8">2</text>
<text x="176.6" y="243.8">2</text>
<text x="180.1" y="245.6">1</text>
<text x="180.1" y="242">2</text>
<text x="16.1" y="250.9">2</text>
<text x="19.6" y="249.1">2</text>
<text x="64.8" y="247.3">1</text>
<text x="64.8" y="250.9">2</text>
<text x="68.3" y="249.1">SOURCE1</text>
<text x="95.5" y="249.1">DRAIN1</text>
<text x="109.5" y="250.9">5</text>
<text x="109.5" y="247.3">6</text>
<text x="120.6" y="248.7">2</text>
<text x="147.7" y="247.3">1</text>
<text x="176.6" y="247.3">1</text>
<text x="16.1" y="254.4">1</text>
<text x="19.6" y="252.6">1</text>
<text x="29.7" y="252.6">3</text>
<text x="43.1" y="255.8">2</text>
<text x="64.8" y="254.4">3</text>
<text x="68.3" y="252.6">GATE1</text>
<text x="68.3" y="256.2">DRAIN2</text>
<text x="92.6" y="256.2">SOURCE2</text>
<text x="97.4" y="252.6">GATE2</text>
<text x="109.5" y="254.4">4</text>
</g>
<g font-size="3.2">
<text x="195.5" y="30">1</text>
<text x="195.5" y="33.5">2</text>
<text x="195.5" y="47.7">1</text>
<text x="82.2" y="50.4" transform="rotate(-90 82.2 50.4)">2</text>
<text x="85.7" y="50.4" transform="rotate(-90 85.7 50.4)">1</text>
<text x="195.5" y="51.2">2</text>
<text x="333.1" y="86.5">1</text>
<text x="333.1" y="90">2</text>
<text x="375.4" y="94.7" transform="rotate(-90 375.4 94.7)">GND</text>
<text x="373.6" y="98.2" transform="rotate(-90 373.6 98.2)">3</text>
<text x="35" y="125.3">1</text>
<text x="35" y="128.8">2</text>
<text x="136.6" y="139.4">1</text>
<text x="136.6" y="142.9">2</text>
<text x="136.6" y="146.4">3</text>
<text x="332.9" y="145">2</text>
<text x="336.4" y="146.8">GND</text>
<text x="83.1" y="155.6">2</text>
<text x="74.3" y="157.4">GND</text>
<text x="277.6" y="160.5">1</text>
<text x="277.6" y="164.1">2</text>
<text x="277.6" y="167.6">3</text>
<text x="147.9" y="178.2">1</text>
<text x="291.7" y="174.7">1</text>
<text x="291.7" y="178.2">2</text>
<text x="147.9" y="181.7">2</text>
<text x="291.7" y="181.7">3</text>
<text x="331.4" y="201.1">1</text>
<text x="382.8" y="201.1">1</text>
<text x="331.4" y="204.6">2</text>
<text x="382.8" y="204.6">2</text>
<text x="255.5" y="241.7">1</text>
<text x="255.5" y="245.2">2</text>
<text x="290.8" y="241.7">1</text>
<text x="290.8" y="245.2">2</text>
<text x="128.5" y="269.9">1</text>
<text x="200.8" y="268.1">1</text>
<text x="128.5" y="273.4">2</text>
<text x="200.8" y="271.7">2</text>
</g>
<g font-size="2.5">
<text x="111.8" y="28.6">3</text>
<text x="94.4" y="30.4">2</text>
<text x="111.8" y="32.1">1</text>
<text x="188.8" y="227.9">1</text>
<text x="208.3" y="227.9">8</text>
<text x="188.8" y="231.5">2</text>
<text x="191.8" y="233.2">VCC</text>
<text x="191.8" y="229.7">OUT1</text>
<text x="201.2" y="229.7">GND</text>
<text x="202.4" y="233.2">IN1</text>
<text x="208.3" y="231.5">7</text>
<text x="188.8" y="238.5">4</text>
<text x="188.8" y="235">3</text>
<text x="191.8" y="236.7">VCC</text>
<text x="202.4" y="236.7">IN2</text>
<text x="208.3" y="235">6</text>
<text x="208.3" y="238.5">5</text>
<text x="191.8" y="240.3">OUT2</text>
<text x="201.2" y="240.3">GND</text>
</g>
<g font-size="2.1" fill="#a54b4b">
<text x="274.7" y="215.2">1</text>
<text x="295.2" y="215.2">2</text>
<text x="274.7" y="218.8">3</text>
<text x="295.2" y="218.8">4</text>
<text x="274.7" y="222.3">5</text>
<text x="295.2" y="222.3">6</text>
</g>
</svg>
